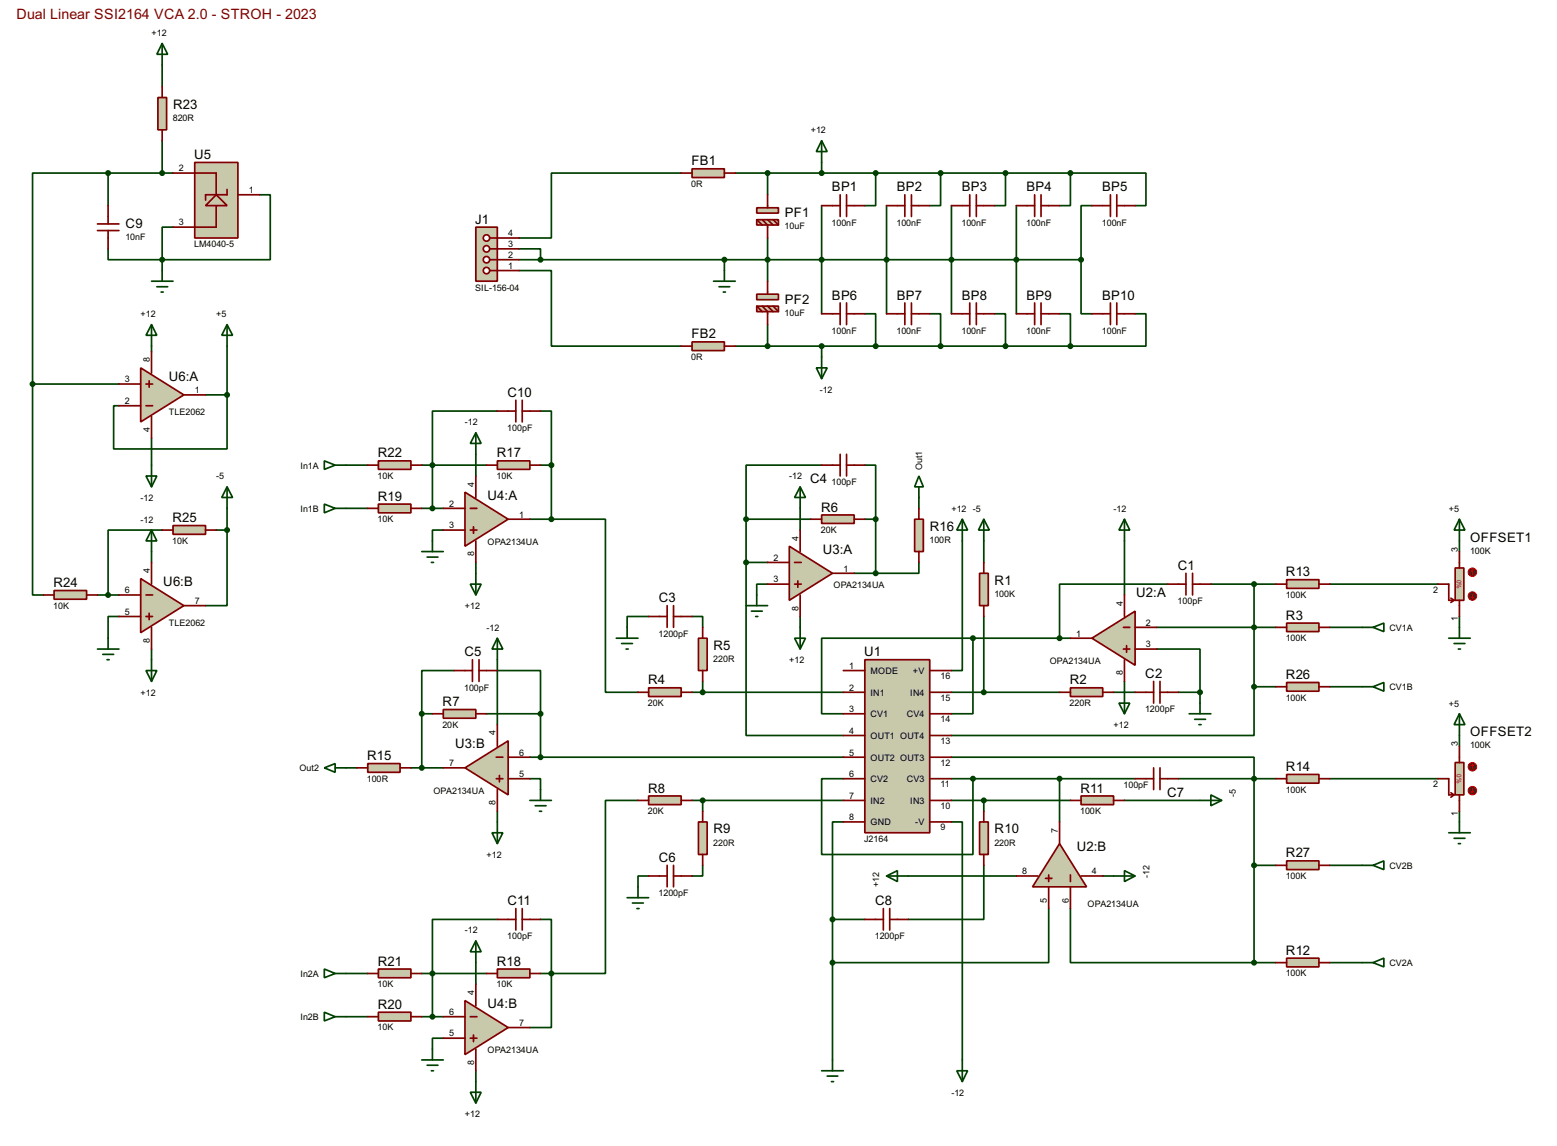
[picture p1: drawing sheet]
<svg xmlns="http://www.w3.org/2000/svg" width="366mm" height="269mm" viewBox="0 0 366 269" stroke-linecap="round" stroke-linejoin="round" font-family="sans-serif">
<g fill="none" stroke="#004000" stroke-width=".4">
<path d="M38.1 15.3v5.1M38.1 33.1v7.6M193.1 38.2v2.5M25.4 58.5v2.5h12.7M25.4 40.7h-17.7v49.5M25.4 40.7h15.3M25.4 40.7v7.6M40.7 53.4h-2.6v7.6M61 45.8h2.5v15.2h-25.4M122 58.5h5v2.5M160.1 40.7h-30.5v15.2h-7.6M172.8 40.7h78.7"/>
<path d="M180.4 40.7v5.1M180.4 55.9v10.2M193.1 48.3v25.4M205.8 40.7v7.6h-2.6M208.3 48.3v25.4M221 40.7v7.6h-2.5M223.6 48.3v25.4M236.3 40.7v7.6h-2.6M238.8 48.3v25.4M251.5 40.7v7.6h-2.5M251.5 40.7h17.8v7.6h-2.6M256.6 48.3h-2.6v12.7"/>
<path d="M38.1 61v2.6M122 63.6h7.6v17.7h30.5M122 61h132M170.2 61v2.6M180.4 76.3v5M203.2 73.7h2.6v7.6M218.5 73.7h2.5v7.6M233.7 73.7h2.6v7.6M249 73.7h2.5v7.6M254 61v12.7h2.6M266.7 73.7h2.6v7.6h-17.8M7.7 90.2v49.6h2.5"/>
<path d="M7.7 90.2h20.3M35.6 81.3v1.3M48.3 92.8h5.1M53.4 92.8v12.7h-26.7v-10.2h1.3M53.4 81.3v11.5M116.9 96.6h-15.3v22.8M127 96.6h2.6v12.7M172.8 81.3h78.7M193.1 81.3v2.6M35.6 102.9v6.4M53.4 119.4v5.1M81.3 119.4h5.1"/>
<path d="M81.3 109.3h5.1M99.1 119.4h5.1M99.1 109.3h15.2M111.8 106.7v5.1M127 109.3h2.6M129.6 109.3v12.7M188 119.4v5.1M193.1 109.3h-17.8v12.7M203.2 109.3h2.6v12.7M215.9 116.9v2.5M22.9 139.8h5.1M35.6 129.6v2.5"/>
<path d="M38.1 124.5h-12.7v15.3M50.8 124.5h2.6M53.4 124.5v17.8h-5.1M104.2 124.5h-2.6v2.6M111.8 132.1v2.6M124.5 122h5.1M129.6 122h12.7v40.6h7.6M175.3 132.1v40.7h22.9M175.3 122h15.2M175.3 132.1h5.1M175.3 122v10.1M180.4 137.2h-2.6v2.6"/>
<path d="M200.7 134.7h5.1M203.2 122h2.6M205.8 122v12.7M215.9 132.1v2.6h-10.1M226.1 127.1v30.4h-2.5M231.2 127.1v5M264.2 127.1v12.7M274.4 137.2h-25.4v12.7M284.5 137.2h15.3M294.7 137.2v24.1M312.5 137.2h25.4M342.9 127.1v2.5"/>
<path d="M28 144.8h-2.6v5.1M35.6 152.5v2.5M106.7 157.5h-7.6v10.2M116.9 157.5h10.1v10.2M116.9 155v15.2M152.4 144.8h-5v2.6M162.6 144.8h2.5v2.6M188 144.8v2.6M228.6 149.9h-35.5v17.8h5.1M228.6 149.9v17.8h-5M228.6 149.9h22.9M231.2 144.8v17.8"/>
<path d="M271.8 152.5h10.2v10.1M271.8 147.4h28M312.5 147.4h7.6M342.9 144.8v2.6M99.1 167.7h2.5M99.1 167.7v12.7M114.3 167.7h12.7M124.5 177.9h73.7M127 167.7v10.2M162.6 162.6h35.6M165.1 160.1v2.5M223.6 177.9h71.1v48.2"/>
<path d="M223.6 162.6h25.4M261.7 162.6h5M264.2 160.1v2.5M276.9 162.6h5.1M282 162.6v2.6M294.7 161.3v11.5h-71.1M294.7 161.3h5.1M312.5 161.3h7.6M342.9 172.8v2.5M81.3 180.4h2.6M96.6 180.4h7.6M116.9 190.6v2.5"/>
<path d="M124.5 182.9h2.5v2.6M149.9 188h-7.6v40.7h-12.7M162.6 188h35.6M165.1 188v2.6M198.2 193.1h-2.6v22.9M198.2 182.9h-5.1v17.8h35.5v-17.8M223.6 193.1h2.5v55.9M223.6 188h27.9M223.6 182.9h43.1M231.2 188v2.6M249 182.9v10.2M264.2 188h17.8"/>
<path d="M276.9 182.9h22.9M312.5 182.9h25.4M342.9 190.6v2.5M116.9 216h-15.3v22.8M127 216h2.6v12.7M152.4 205.8h-2.5v2.5M165.1 203.3v2.5h-2.5M195.6 216v33M195.6 216h7.6M213.4 205.8h25.4M231.2 203.3v12.7h-17.8M246.4 213.4v12.7h-50.8"/>
<path d="M251.5 213.4v12.7h43.2M259.1 205.8h2.6M294.7 203.3h5.1M312.5 203.3h7.6M81.3 238.8h5.1M81.3 228.7h5.1M99.1 238.8h5.1M99.1 228.7h15.2M111.8 226.1v5.1M127 228.7h2.6M129.6 228.7v12.7h-5.1M294.7 226.1h5.1"/>
<path d="M312.5 226.1h7.6M104.2 243.9h-2.6v2.5M111.8 251.5v2.6"/>
</g>
<path d="M203.2 155h15.3v40.6h-15.3z" fill="#c8c8aa" stroke="#800000" stroke-width=".4"/>
<g fill="none" stroke="#800000" stroke-width=".4">
<path d="M198.2 157.5h5M218.5 157.5h5.1M198.2 162.6h5M198.2 167.7h5M198.2 172.8h5M198.2 177.9h5M218.5 162.6h5.1M218.5 167.7h5.1M218.5 172.8h5.1M218.5 177.9h5.1M198.2 182.9h5M198.2 188h5"/>
<path d="M198.2 193.1h5M218.5 182.9h5.1M218.5 188h5.1M218.5 193.1h5.1"/>
</g>
<path d="M226.1 122l1.3 2.5h-2.6zM226.1 122v5.1M193.1 251.5h5.1M194.4 252.8h2.5M195.4 254.1h.5M195.6 249v2.5M224.8 251.5h2.6l-1.3 2.6zM226.1 249v5.1" fill="none" stroke="#004000" stroke-width=".4"/>
<path d="M256.6 149.9l10.1-6.3v12.7z" fill="#c8c8aa" stroke="#800000" stroke-width=".4"/>
<path d="M264.2 139.8v5M274.4 137.2h4.3M278.7 134.7v5.1M280.2 134.7v5.1M280.2 137.2h4.3M251.5 149.9h5.1M264 147.4h1.5M264 152.5h1.5M264.2 155v5.1M264.7 151.7v1.5M266.7 147.4h5.1M266.7 152.5h5.1" fill="none" stroke="#800000" stroke-width=".4"/>
<path d="M279.4 167.7h5.1M280.7 169h2.6M281.7 170.2h.5M282 165.2v2.5" fill="none" stroke="#004000" stroke-width=".4"/>
<circle cx="294.6" cy="147.4" r=".5" fill="#004000" stroke="#004000" stroke-width=".4"/>
<path d="M230.2 134.7h2v7.6h-2z" fill="#c8c8aa" stroke="#800000" stroke-width=".4"/>
<path d="M231.2 132.1v2.6M231.2 142.3v2.5" fill="none" stroke="#800000" stroke-width=".4"/>
<path d="M251.5 161.6h7.6v2h-7.6z" fill="#c8c8aa" stroke="#800000" stroke-width=".4"/>
<path d="M249 162.6h2.5M259.1 162.6h2.6M266.7 162.6h4.4M271.1 160.1v5.1M272.6 162.6h4.3M272.6 160.1v5.1" fill="none" stroke="#800000" stroke-width=".4"/>
<g fill="#004000" stroke="#004000" stroke-width=".4">
<circle cx="281.9" cy="162.6" r=".5"/>
<circle cx="231.1" cy="162.6" r=".5"/>
<circle cx="294.6" cy="137.2" r=".5"/>
</g>
<path d="M231.2 122l1.3 2.5h-2.6zM231.2 122v5.1" fill="none" stroke="#004000" stroke-width=".4"/>
<path d="M302.3 146.4h7.6v2h-7.6z" fill="#c8c8aa" stroke="#800000" stroke-width=".4"/>
<path d="M299.8 147.4h2.5M309.9 147.4h2.6" fill="none" stroke="#800000" stroke-width=".4"/>
<path d="M320.1 147.4h2.5M322.6 147.4l2.6-1v2z" fill="none" stroke="#004000" stroke-width=".4"/>
<path d="M152.4 161.6h7.7v2h-7.7z" fill="#c8c8aa" stroke="#800000" stroke-width=".4"/>
<path d="M149.9 162.6h2.5M160.1 162.6h2.5" fill="none" stroke="#800000" stroke-width=".4"/>
<path d="M164.1 149.9h2.1v7.6h-2.1z" fill="#c8c8aa" stroke="#800000" stroke-width=".4"/>
<path d="M152.4 144.8h4.4M156.8 142.3v5.1M158.3 142.3v5.1M158.3 144.8h4.3M165.1 147.4v2.5M165.1 157.5v2.6" fill="none" stroke="#800000" stroke-width=".4"/>
<path d="M76.2 118.4l2.6 1-2.6 1.1zM78.8 119.4h2.5M144.8 149.9h5.1M146.1 151.2h2.5M147.1 152.5h.5M147.4 147.4v2.5" fill="none" stroke="#004000" stroke-width=".4"/>
<path d="M185.5 128.3l10.1 6.4-10.1 6.3z" fill="#c8c8aa" stroke="#800000" stroke-width=".4"/>
<path d="M180.4 132.1h5.1M180.4 137.2h5.1M186.7 132.1h1.6M186.7 137.2h1.6M187.5 136.5v1.5M188 124.5v5.1M188 139.8v5M195.6 134.7h5.1" fill="none" stroke="#800000" stroke-width=".4"/>
<path d="M177.8 139.8v2.5M175.3 142.3h5.1M176.6 143.6h2.5M177.6 144.8h.5" fill="none" stroke="#004000" stroke-width=".4"/>
<path d="M193.1 121h7.6v2h-7.6z" fill="#c8c8aa" stroke="#800000" stroke-width=".4"/>
<path d="M193.1 109.3h4.3M197.4 106.7v5.1M198.9 106.7v5.1M198.9 109.3h4.3M190.5 122h2.6M200.7 122h2.5" fill="none" stroke="#800000" stroke-width=".4"/>
<g fill="#004000" stroke="#004000" stroke-width=".4">
<circle cx="205.7" cy="122" r=".5"/>
<circle cx="175.3" cy="132.1" r=".5"/>
<circle cx="175.3" cy="122" r=".5"/>
<circle cx="165.1" cy="162.6" r=".5"/>
</g>
<path d="M188 114.4l1.3 2.5h-2.6zM188 114.4v5M215.9 111.8l1.1 2.6h-2.1zM215.9 114.4v2.5M264.2 122l1.3 2.5h-2.6zM264.2 122v5.1M186.7 149.9h2.6l-1.3 2.6zM188 147.4v5.1M262.9 165.2h2.6l-1.3 2.5zM264.2 162.6v5.1" fill="none" stroke="#004000" stroke-width=".4"/>
<path d="M109.3 180.4l10.1-6.4v12.7z" fill="#c8c8aa" stroke="#800000" stroke-width=".4"/>
<path d="M116.6 177.9h1.6M116.9 170.2v5.1M119.4 177.9h5.1M104.2 180.4h5.1M116.6 182.9h1.6M116.9 185.5v5.1M117.4 182.2v1.5M119.4 182.9h5.1" fill="none" stroke="#800000" stroke-width=".4"/>
<path d="M124.5 188h5.1M125.8 189.3h2.5M126.8 190.6h.5M127 185.5v2.5" fill="none" stroke="#004000" stroke-width=".4"/>
<path d="M104.2 166.7h7.6v2h-7.6z" fill="#c8c8aa" stroke="#800000" stroke-width=".4"/>
<path d="M106.7 157.5h4.3M111 155v5.1M112.6 155v5.1M112.6 157.5h4.3M101.6 167.7h2.6M111.8 167.7h2.5" fill="none" stroke="#800000" stroke-width=".4"/>
<g fill="#004000" stroke="#004000" stroke-width=".4">
<circle cx="127" cy="177.9" r=".5"/>
<circle cx="127" cy="167.7" r=".5"/>
<circle cx="99.1" cy="167.7" r=".5"/>
</g>
<path d="M116.9 149.9l1.3 2.6h-2.6zM116.9 149.9v5.1M76.2 180.4l2.6-1v2zM78.8 180.4h2.5M115.6 195.6h2.6l-1.3 2.6zM116.9 193.1v5.1" fill="none" stroke="#004000" stroke-width=".4"/>
<path d="M152.4 187h7.7v2h-7.7z" fill="#c8c8aa" stroke="#800000" stroke-width=".4"/>
<path d="M149.9 188h2.5M160.1 188h2.5" fill="none" stroke="#800000" stroke-width=".4"/>
<path d="M164.1 193.1h2.1v7.6h-2.1z" fill="#c8c8aa" stroke="#800000" stroke-width=".4"/>
<path d="M165.1 190.6v2.5M152.4 205.8h4.4M156.8 203.3v5M158.3 203.3v5M158.3 205.8h4.3M165.1 200.7v2.6" fill="none" stroke="#800000" stroke-width=".4"/>
<circle cx="165.1" cy="188" r=".5" fill="#004000" stroke="#004000" stroke-width=".4"/>
<path d="M147.4 210.9h5M148.6 212.1h2.6M149.7 213.4h.5M149.9 208.3v2.6M76.2 237.8l2.6 1-2.6 1zM78.8 238.8h2.5" fill="none" stroke="#004000" stroke-width=".4"/>
<path d="M249 198.2l6.3 10.1h-12.7z" fill="#c8c8aa" stroke="#800000" stroke-width=".4"/>
<g fill="none" stroke="#800000" stroke-width=".4">
<path d="M249 193.1v5.1M266.7 182.9h4.4M271.1 180.4v5.1M272.6 180.4v5.1M272.6 182.9h4.3M203.2 216h4.4M207.6 213.4v5.1M209.1 213.4v5.1M209.1 216h4.3M238.8 205.8h5.1M245.7 206.3h1.5M246.4 205.5v1.6"/>
<path d="M246.4 208.3v5.1M251.5 205.5v1.6M251.5 208.3v5.1M254 205.8h5.1"/>
</g>
<g fill="#004000" stroke="#004000" stroke-width=".4">
<circle cx="294.6" cy="182.9" r=".5"/>
<circle cx="195.6" cy="226.1" r=".5"/>
<circle cx="195.6" cy="216" r=".5"/>
</g>
<path d="M208.3 205.8l2.6-1.3v2.6zM208.3 205.8h5.1M261.7 205.8h5M264.2 204.5l2.5 1.3-2.5 1.3z" fill="none" stroke="#004000" stroke-width=".4"/>
<path d="M230.2 193.1h2v7.6h-2z" fill="#c8c8aa" stroke="#800000" stroke-width=".4"/>
<path d="M231.2 190.6v2.5M231.2 200.7v2.6" fill="none" stroke="#800000" stroke-width=".4"/>
<path d="M254 187h7.7v2h-7.7z" fill="#c8c8aa" stroke="#800000" stroke-width=".4"/>
<path d="M251.5 188h2.5M261.7 188h2.5" fill="none" stroke="#800000" stroke-width=".4"/>
<circle cx="231.1" cy="188" r=".5" fill="#004000" stroke="#004000" stroke-width=".4"/>
<path d="M282 188h5.1M284.5 186.7l2.6 1.3-2.6 1.3z" fill="none" stroke="#004000" stroke-width=".4"/>
<path d="M302.3 225.1h7.6v2h-7.6z" fill="#c8c8aa" stroke="#800000" stroke-width=".4"/>
<path d="M299.8 226.1h2.5M309.9 226.1h2.6" fill="none" stroke="#800000" stroke-width=".4"/>
<circle cx="294.6" cy="226.1" r=".5" fill="#004000" stroke="#004000" stroke-width=".4"/>
<path d="M320.1 226.1h2.5M322.6 226.1l2.6-1v2z" fill="none" stroke="#004000" stroke-width=".4"/>
<path d="M341.9 133.4h2.1v7.6h-2.1z" fill="#c8c8aa" stroke="#800000" stroke-width=".4"/>
<path d="M337.9 137.2h2.5v3.8h1.3M342.9 129.6v3.8M340.9 140.5l.8 .5M341.7 141l-.8 .5M342.9 141v3.8" fill="none" stroke="#800000" stroke-width=".4"/>
<circle cx="345.9" cy="134.4" r="1" fill="#400000" stroke="#f00" stroke-width=".23"/>
<path d="M346 133.9l.2 .3M346 133.9l-.3 .3M346 133.9v1" fill="none" stroke="#f00" stroke-width=".23"/>
<circle cx="345.9" cy="140" r="1" fill="#400000" stroke="#f00" stroke-width=".23"/>
<path d="M346 139.5v1M345.7 140.3l.3 .2M346.2 140.3l-.2 .2" fill="none" stroke="#f00" stroke-width=".23"/>
<path d="M302.3 136.2h7.6v2h-7.6z" fill="#c8c8aa" stroke="#800000" stroke-width=".4"/>
<path d="M299.8 137.2h2.5M309.9 137.2h2.6" fill="none" stroke="#800000" stroke-width=".4"/>
<path d="M342.9 122l1.3 2.5h-2.5zM342.9 122v5.1M340.4 149.9h5.1M341.7 151.2h2.5M342.7 152.5h.5M342.9 147.4v2.5" fill="none" stroke="#004000" stroke-width=".4"/>
<path d="M302.3 181.9h7.6v2.1h-7.6z" fill="#c8c8aa" stroke="#800000" stroke-width=".4"/>
<path d="M299.8 182.9h2.5M309.9 182.9h2.6" fill="none" stroke="#800000" stroke-width=".4"/>
<path d="M341.9 179.1h2.1v7.6h-2.1z" fill="#c8c8aa" stroke="#800000" stroke-width=".4"/>
<path d="M342.9 175.3v3.8M337.9 182.9h2.5v3.8h1.3M340.9 186.2l.8 .5M341.7 186.7l-.8 .6M342.9 186.7v3.9" fill="none" stroke="#800000" stroke-width=".4"/>
<circle cx="345.9" cy="180.1" r="1" fill="#400000" stroke="#f00" stroke-width=".23"/>
<path d="M346 179.6l.2 .3M346 179.6l-.3 .3M346 179.6v1" fill="none" stroke="#f00" stroke-width=".23"/>
<circle cx="345.9" cy="185.7" r="1" fill="#400000" stroke="#f00" stroke-width=".23"/>
<path d="M345.7 186l.3 .2M346 185.2v1M346.2 186l-.2 .2" fill="none" stroke="#f00" stroke-width=".23"/>
<path d="M342.9 167.7l1.3 2.5h-2.5zM342.9 167.7v5.1M340.4 195.6h5.1M341.7 196.9h2.5M342.7 198.2h.5M342.9 193.1v2.5" fill="none" stroke="#004000" stroke-width=".4"/>
<path d="M86.4 179.4h7.6v2h-7.6z" fill="#c8c8aa" stroke="#800000" stroke-width=".4"/>
<path d="M83.9 180.4h2.5M94 180.4h2.6" fill="none" stroke="#800000" stroke-width=".4"/>
<circle cx="99.1" cy="180.4" r=".5" fill="#004000" stroke="#004000" stroke-width=".4"/>
<path d="M214.9 122h2.1v7.6h-2.1z" fill="#c8c8aa" stroke="#800000" stroke-width=".4"/>
<path d="M215.9 119.4v2.6M215.9 129.6v2.5" fill="none" stroke="#800000" stroke-width=".4"/>
<g fill="#004000" stroke="#004000" stroke-width=".4">
<circle cx="205.7" cy="134.7" r=".5"/>
<circle cx="248.9" cy="149.9" r=".5"/>
<circle cx="228.6" cy="149.9" r=".5"/>
<circle cx="248.9" cy="182.9" r=".5"/>
<circle cx="228.6" cy="182.9" r=".5"/>
</g>
<path d="M109.3 115.6l10.1 6.4-10.1 6.3z" fill="#c8c8aa" stroke="#800000" stroke-width=".4"/>
<path d="M104.2 119.4h5.1M110.5 119.4h1.6M111.8 111.8v5.1M104.2 124.5h5.1M110.5 124.5h1.6M111.3 123.8v1.5M111.8 127.1v5M119.4 122h5.1" fill="none" stroke="#800000" stroke-width=".4"/>
<path d="M109.3 235l10.1 6.4-10.1 6.3z" fill="#c8c8aa" stroke="#800000" stroke-width=".4"/>
<path d="M104.2 238.8h5.1M110.5 238.8h1.6M111.8 231.2v5.1M104.2 243.9h5.1M110.5 243.9h1.6M111.3 243.1v1.6M111.8 246.4v5.1M119.4 241.4h5.1" fill="none" stroke="#800000" stroke-width=".4"/>
<path d="M116.9 108.3h7.6v2h-7.6z" fill="#c8c8aa" stroke="#800000" stroke-width=".4"/>
<path d="M114.3 109.3h2.6M124.5 109.3h2.5" fill="none" stroke="#800000" stroke-width=".4"/>
<path d="M116.9 227.6h7.6v2.1h-7.6z" fill="#c8c8aa" stroke="#800000" stroke-width=".4"/>
<path d="M114.3 228.7h2.6M124.5 228.7h2.5" fill="none" stroke="#800000" stroke-width=".4"/>
<path d="M88.9 118.4h7.7v2.1h-7.7z" fill="#c8c8aa" stroke="#800000" stroke-width=".4"/>
<path d="M86.4 119.4h2.5M96.6 119.4h2.5" fill="none" stroke="#800000" stroke-width=".4"/>
<path d="M88.9 237.8h7.7v2h-7.7z" fill="#c8c8aa" stroke="#800000" stroke-width=".4"/>
<path d="M86.4 238.8h2.5M96.6 238.8h2.5" fill="none" stroke="#800000" stroke-width=".4"/>
<g fill="#004000" stroke="#004000" stroke-width=".4">
<circle cx="101.6" cy="238.8" r=".5"/>
<circle cx="101.6" cy="119.4" r=".5"/>
</g>
<path d="M88.9 227.6h7.7v2.1h-7.7z" fill="#c8c8aa" stroke="#800000" stroke-width=".4"/>
<path d="M86.4 228.7h2.5M96.6 228.7h2.5" fill="none" stroke="#800000" stroke-width=".4"/>
<g fill="#004000" stroke="#004000" stroke-width=".4">
<circle cx="101.6" cy="228.7" r=".5"/>
<circle cx="129.5" cy="228.7" r=".5"/>
<circle cx="129.5" cy="122" r=".5"/>
</g>
<g fill="none" stroke="#004000" stroke-width=".4">
<path d="M76.2 108.3l2.6 1-2.6 1zM78.8 109.3h2.5M111.8 101.7l1.3 2.5h-2.6zM111.8 101.7v5M99.1 129.6h5.1M100.4 130.9h2.5M101.4 132.1h.5M101.6 127.1v2.5M110.5 137.2h2.6l-1.3 2.6zM111.8 134.7v5.1M76.2 227.6l2.6 1.1-2.6 1zM78.8 228.7h2.5"/>
<path d="M111.8 221l1.3 2.6h-2.6zM111.8 221v5.1M99.1 249h5.1M100.4 250.2h2.5M101.4 251.5h.5M101.6 246.4v2.6M110.5 256.6h2.6l-1.3 2.5zM111.8 254.1v5"/>
</g>
<path d="M88.9 108.3h7.7v2h-7.7z" fill="#c8c8aa" stroke="#800000" stroke-width=".4"/>
<path d="M86.4 109.3h2.5M96.6 109.3h2.5" fill="none" stroke="#800000" stroke-width=".4"/>
<circle cx="101.6" cy="109.3" r=".5" fill="#004000" stroke="#004000" stroke-width=".4"/>
<path d="M193.1 33.1l1.3 2.5h-2.6zM193.1 33.1v5.1M167.7 66.1h5.1M169 67.4h2.5M170 68.6h.5M170.2 63.6v2.5M191.8 86.4h2.6l-1.3 2.6zM193.1 83.9v5.1" fill="none" stroke="#004000" stroke-width=".4"/>
<path d="M162.6 39.7h7.6v2h-7.6z" fill="#c8c8aa" stroke="#800000" stroke-width=".4"/>
<path d="M160.1 40.7h2.5M170.2 40.7h2.6" fill="none" stroke="#800000" stroke-width=".4"/>
<path d="M162.6 80.3h7.6v2.1h-7.6z" fill="#c8c8aa" stroke="#800000" stroke-width=".4"/>
<path d="M160.1 81.3h2.5M170.2 81.3h2.6" fill="none" stroke="#800000" stroke-width=".4"/>
<path d="M111.8 53.4h5.1v12.7h-5.1z" fill="#c8c8aa" stroke="#800000" stroke-width=".4"/>
<path d="M115.1 63.6h1.8" fill="none" stroke="#800000" stroke-width=".4"/>
<circle cx="114.3" cy="61" r=".75" fill="#feffff" stroke="#800000" stroke-width=".4"/>
<path d="M115.1 61h1.8" fill="none" stroke="#800000" stroke-width=".4"/>
<circle cx="114.3" cy="58.5" r=".75" fill="#feffff" stroke="#800000" stroke-width=".4"/>
<path d="M115.1 58.5h1.8" fill="none" stroke="#800000" stroke-width=".4"/>
<circle cx="114.3" cy="55.9" r=".75" fill="#feffff" stroke="#800000" stroke-width=".4"/>
<path d="M115.1 55.9h1.8" fill="none" stroke="#800000" stroke-width=".4"/>
<circle cx="114.3" cy="63.6" r=".75" fill="#feffff" stroke="#800000" stroke-width=".4"/>
<path d="M116.9 58.5h5.1M116.9 55.9h5.1M116.9 63.6h5.1M116.9 61h5.1" fill="none" stroke="#800000" stroke-width=".4"/>
<circle cx="127" cy="61" r=".5" fill="#004000" stroke="#004000" stroke-width=".4"/>
<g fill="#c8c8aa" stroke="#800000" stroke-width=".4">
<path d="M177.8 48.8h5.1v1.3h-5.1z"/>
<path d="M177.8 51.6h5.1v1.3h-5.1z"/>
</g>
<path d="M177.8 51.6l1.3 1.3M179.1 51.6l1.3 1.3v3M180.4 45.8v3M180.4 51.6l1.3 1.3M181.7 51.6l1.2 1.3" fill="none" stroke="#800000" stroke-width=".4"/>
<g fill="#004000" stroke="#004000" stroke-width=".4">
<circle cx="180.3" cy="40.7" r=".5"/>
<circle cx="180.3" cy="61" r=".5"/>
</g>
<g fill="#c8c8aa" stroke="#800000" stroke-width=".4">
<path d="M177.8 69.1h5.1v1.3h-5.1z"/>
<path d="M177.8 71.9h5.1v1.3h-5.1z"/>
</g>
<g fill="none" stroke="#800000" stroke-width=".4">
<path d="M193.1 48.3h4.3M197.4 45.8v5.1M198.9 45.8v5.1M198.9 48.3h4.3M208.3 48.3h4.3M212.6 45.8v5.1M214.2 48.3h4.3M214.2 45.8v5.1M223.6 48.3h4.3M227.9 45.8v5.1M229.4 48.3h4.3M229.4 45.8v5.1"/>
<path d="M238.8 48.3h4.3M243.1 45.8v5.1M244.6 48.3h4.4M244.6 45.8v5.1M177.8 71.9l1.3 1.3M179.1 71.9l1.3 1.3v3.1M180.4 66.1v3M180.4 71.9l1.3 1.3M181.7 71.9l1.2 1.3M193.1 73.7h4.3M197.4 71.2v5.1M198.9 71.2v5.1"/>
<path d="M198.9 73.7h4.3M208.3 73.7h4.3M212.6 71.2v5.1M214.2 71.2v5.1M214.2 73.7h4.3M223.6 73.7h4.3M227.9 71.2v5.1M229.4 71.2v5.1M229.4 73.7h4.3M238.8 73.7h4.3M243.1 71.2v5.1M244.6 71.2v5.1"/>
<path d="M244.6 73.7h4.4"/>
</g>
<g fill="#004000" stroke="#004000" stroke-width=".4">
<circle cx="180.3" cy="81.3" r=".5"/>
<circle cx="238.8" cy="61" r=".5"/>
<circle cx="223.5" cy="61" r=".5"/>
<circle cx="208.3" cy="61" r=".5"/>
<circle cx="193" cy="61" r=".5"/>
<circle cx="193" cy="40.7" r=".5"/>
<circle cx="205.7" cy="40.7" r=".5"/>
<circle cx="221" cy="40.7" r=".5"/>
<circle cx="236.2" cy="40.7" r=".5"/>
<circle cx="251.5" cy="40.7" r=".5"/>
<circle cx="221" cy="81.3" r=".5"/>
<circle cx="236.2" cy="81.3" r=".5"/>
<circle cx="251.5" cy="81.3" r=".5"/>
<circle cx="193" cy="81.3" r=".5"/>
<circle cx="205.7" cy="81.3" r=".5"/>
<circle cx="170.2" cy="61" r=".5"/>
</g>
<path d="M45.8 38.2h10.1v17.7h-10.1z" fill="#c8c8aa" stroke="#800000" stroke-width=".4"/>
<path d="M50.8 45.8l2.6 2.5h-5.1z" fill="#c8c8aa" stroke="#800000" stroke-width=".4"/>
<path d="M40.7 40.7h10.1v5.1M50.8 48.3v5.1h-10.1M53.4 44.5v1.3h-5.1v1.2M55.9 45.8h5.1" fill="none" stroke="#800000" stroke-width=".4"/>
<path d="M35.6 66.1h5.1M36.9 67.4h2.5M37.9 68.6h.5M38.1 63.6v2.5" fill="none" stroke="#004000" stroke-width=".4"/>
<circle cx="38.1" cy="61" r=".5" fill="#004000" stroke="#004000" stroke-width=".4"/>
<path d="M37.1 22.9h2.1v7.6h-2.1z" fill="#c8c8aa" stroke="#800000" stroke-width=".4"/>
<path d="M38.1 20.4v2.5M38.1 30.5v2.6M22.9 54.2h5.1M22.9 52.6h5.1M25.4 48.3v4.3M25.4 54.2v4.3" fill="none" stroke="#800000" stroke-width=".4"/>
<path d="M38.1 10.2l1.3 2.6h-2.5zM38.1 10.2v5.1M53.4 76.3l1.3 2.5h-2.6zM53.4 76.3v5" fill="none" stroke="#004000" stroke-width=".4"/>
<circle cx="38.1" cy="40.7" r=".5" fill="#004000" stroke="#004000" stroke-width=".4"/>
<path d="M12.7 138.7h7.7v2.1h-7.7z" fill="#c8c8aa" stroke="#800000" stroke-width=".4"/>
<path d="M10.2 139.8h2.5M20.4 139.8h2.5" fill="none" stroke="#800000" stroke-width=".4"/>
<path d="M40.7 123.5h7.6v2h-7.6z" fill="#c8c8aa" stroke="#800000" stroke-width=".4"/>
<path d="M256.6 48.3h4.3M260.9 45.8v5.1M262.4 45.8v5.1M262.4 48.3h4.3M256.6 73.7h4.3M260.9 71.2v5.1M262.4 71.2v5.1M262.4 73.7h4.3M38.1 124.5h2.6M48.3 124.5h2.5" fill="none" stroke="#800000" stroke-width=".4"/>
<g fill="none" stroke="#004000" stroke-width=".4">
<path d="M35.6 76.3l1.3 2.5h-2.6zM35.6 76.3v5M34.3 111.8h2.6l-1.3 2.6zM35.6 109.3v5.1M53.4 114.4l1.3 2.5h-2.6zM53.4 114.4v5M35.6 124.5l1.3 2.6h-2.6zM35.6 124.5v5.1M22.9 152.5h5.1M24.2 153.7h2.5M25.2 155h.5M25.4 149.9v2.6"/>
<path d="M34.3 157.5h2.6l-1.3 2.6zM35.6 155v5.1"/>
</g>
<g fill="#004000" stroke="#004000" stroke-width=".4">
<circle cx="25.4" cy="40.7" r=".5"/>
<circle cx="254" cy="61" r=".5"/>
</g>
<path d="M33.1 86.4l10.1 6.4-10.1 6.3z" fill="#c8c8aa" stroke="#800000" stroke-width=".4"/>
<path d="M28 95.3h5.1M28 90.2h5.1M34.3 95.3h1.6M34.3 90.2h1.6M35.1 89.5v1.5M35.6 82.6v5.1M35.6 97.8v5.1M43.2 92.8h5.1" fill="none" stroke="#800000" stroke-width=".4"/>
<g fill="#004000" stroke="#004000" stroke-width=".4">
<circle cx="7.6" cy="90.2" r=".5"/>
<circle cx="53.3" cy="92.8" r=".5"/>
</g>
<path d="M33.1 135.9l10.1 6.4-10.1 6.3z" fill="#c8c8aa" stroke="#800000" stroke-width=".4"/>
<g fill="none" stroke="#800000" stroke-width=".4">
<path d="M116.9 96.6h4.3M121.2 94v5.1M122.7 94v5.1M122.7 96.6h4.3M28 139.8h5.1M34.3 139.8h1.6M35.6 132.1v5.1M28 144.8h5.1M34.3 144.8h1.6M35.1 144.1v1.5M35.6 147.4v5.1M43.2 142.3h5.1"/>
<path d="M116.9 216h4.3M121.2 213.4v5.1M122.7 213.4v5.1M122.7 216h4.3"/>
</g>
<g fill="#004000" stroke="#004000" stroke-width=".4">
<circle cx="25.4" cy="139.8" r=".5"/>
<circle cx="53.3" cy="124.5" r=".5"/>
<circle cx="129.5" cy="109.3" r=".5"/>
</g>
<path d="M302.3 160.3h7.6v2.1h-7.6z" fill="#c8c8aa" stroke="#800000" stroke-width=".4"/>
<path d="M299.8 161.3h2.5M309.9 161.3h2.6" fill="none" stroke="#800000" stroke-width=".4"/>
<circle cx="294.6" cy="161.3" r=".5" fill="#004000" stroke="#004000" stroke-width=".4"/>
<path d="M302.3 202.2h7.6v2.1h-7.6z" fill="#c8c8aa" stroke="#800000" stroke-width=".4"/>
<path d="M299.8 203.3h2.5M309.9 203.3h2.6" fill="none" stroke="#800000" stroke-width=".4"/>
<circle cx="294.6" cy="203.3" r=".5" fill="#004000" stroke="#004000" stroke-width=".4"/>
<path d="M320.1 161.3h2.5M322.6 161.3l2.6-1v2.1zM320.1 203.3h2.5M322.6 203.3l2.6-1.1v2.1z" fill="none" stroke="#004000" stroke-width=".4"/>
<text font-size="3.8" fill="#800000" x="3.9" y="4.4">Dual Linear SSI2164 VCA 2.0 - STROH - 2023</text>
<g font-size="3.5">
<text x="40.7" y="25.6">R23</text>
<text x="45.6" y="37.4">U5</text>
<text x="162.5" y="38.8">FB1</text>
<text x="195.5" y="45">BP1</text>
<text x="210.7" y="45">BP2</text>
<text x="226" y="45">BP3</text>
<text x="241.2" y="45">BP4</text>
<text x="259" y="45">BP5</text>
<text x="29.5" y="53.6">C9</text>
<text x="111.7" y="52.6">J1</text>
<text x="184.4" y="51">PF1</text>
<text x="184.4" y="71.3">PF2</text>
<text x="195.5" y="70.4">BP6</text>
<text x="210.7" y="70.4">BP7</text>
<text x="226" y="70.4">BP8</text>
<text x="241.2" y="70.4">BP9</text>
<text x="259" y="70.4">BP10</text>
<text x="162.5" y="79.5">FB2</text>
<text x="39.7" y="89.4">U6:A</text>
<text x="119.3" y="93.2">C10</text>
<text x="88.8" y="107.5">R22</text>
<text x="116.7" y="107.5">R17</text>
<text x="190.4" y="113.6">C4</text>
<text x="88.8" y="117.6">R19</text>
<text x="114.6" y="117.4">U4:A</text>
<text x="40.5" y="122.7">R25</text>
<text x="192.9" y="120.2">R6</text>
<text x="218.5" y="124.7">R16</text>
<text x="193.3" y="130.1">U3:A</text>
<text x="345.5" y="127.2">OFFSET1</text>
<text x="12.6" y="137.9">R24</text>
<text x="38.4" y="137.7">U6:B</text>
<text x="233.7" y="137.4">R1</text>
<text x="276.8" y="133.9">C1</text>
<text x="302.2" y="135.4">R13</text>
<text x="154.8" y="141.5">C3</text>
<text x="267" y="140.2">U2:A</text>
<text x="302.2" y="145.6">R3</text>
<text x="109.1" y="154.2">C5</text>
<text x="167.7" y="152.6">R5</text>
<text x="203.1" y="154.2">U1</text>
<text x="152.3" y="160.8">R4</text>
<text x="251.4" y="160.8">R2</text>
<text x="269.1" y="159.3">C2</text>
<text x="302.2" y="159.5">R26</text>
<text x="104" y="165.9">R7</text>
<text x="345.5" y="172.9">OFFSET2</text>
<text x="86.3" y="178.6">R15</text>
<text x="107" y="175.8">U3:B</text>
<text x="302.2" y="181.1">R14</text>
<text x="152.3" y="186.2">R8</text>
<text x="253.9" y="186.2">R11</text>
<text x="274.2" y="187.2">C7</text>
<text x="167.7" y="195.8">R9</text>
<text x="233.7" y="195.8">R10</text>
<text x="154.8" y="202.5">C6</text>
<text x="253" y="199.9">U2:B</text>
<text x="302.2" y="201.4">R27</text>
<text x="119.3" y="212.6">C11</text>
<text x="205.6" y="212.6">C8</text>
<text x="88.8" y="226.8">R21</text>
<text x="116.7" y="226.8">R18</text>
<text x="302.2" y="224.3">R12</text>
<text x="88.8" y="237">R20</text>
<text x="114.6" y="236.7">U4:B</text>
</g>
<g font-size="2.4">
<text x="35.6" y="8.5">+12</text>
<text x="40.6" y="28.5">820R</text>
<text x="190.5" y="31.3">+12</text>
<text x="42.1" y="40.2">2</text>
<text x="58.5" y="45.4">1</text>
<text x="162.4" y="43.9">0R</text>
<text x="42.1" y="52.9">3</text>
<text x="184.4" y="53.9">10uF</text>
<text x="195.4" y="53">100nF</text>
<text x="210.7" y="53">100nF</text>
<text x="225.9" y="53">100nF</text>
<text x="241.1" y="53">100nF</text>
<text x="258.9" y="53">100nF</text>
<text x="29.5" y="56.4">10nF</text>
<text x="45.6" y="58.1">LM4040-5</text>
<text x="119.4" y="58.1">3</text>
<text x="119.4" y="55.5">4</text>
<text x="119.4" y="63.1">1</text>
<text x="119.4" y="60.6">2</text>
<text x="111.6" y="68.3">SIL-156-04</text>
<text x="33.1" y="74.5">+12</text>
<text x="50.8" y="74.5">+5</text>
<text x="184.4" y="74.2">10uF</text>
<text x="195.4" y="78.4">100nF</text>
<text x="210.7" y="78.4">100nF</text>
<text x="225.9" y="78.4">100nF</text>
<text x="241.1" y="78.4">100nF</text>
<text x="258.9" y="78.4">100nF</text>
<text x="29.4" y="89.8">3</text>
<text x="35.2" y="85.1" transform="rotate(-90 35.2 85.1)">8</text>
<text x="162.4" y="84.6">0R</text>
<text x="29.4" y="94.9">2</text>
<text x="45.8" y="92.4">1</text>
<text x="192.6" y="92.3">-12</text>
<text x="35.2" y="101.5" transform="rotate(-90 35.2 101.5)">4</text>
<text x="39.6" y="97.5">TLE2062</text>
<text x="109.3" y="99.9">-12</text>
<text x="119.2" y="101.3">100pF</text>
<text x="50.8" y="112.6">-5</text>
<text x="70.6" y="110.1">In1A</text>
<text x="88.7" y="112.5">10K</text>
<text x="116.7" y="112.5">10K</text>
<text x="185.5" y="112.6">-12</text>
<text x="216.7" y="110.5" transform="rotate(-90 216.7 110.5)">Out1</text>
<text x="33.1" y="117.7">-12</text>
<text x="105.6" y="119">2</text>
<text x="111.4" y="114.3" transform="rotate(-90 111.4 114.3)">4</text>
<text x="195.4" y="114">100pF</text>
<text x="33.1" y="122.8">-12</text>
<text x="70.6" y="120.2">In1B</text>
<text x="88.7" y="122.7">10K</text>
<text x="105.6" y="124.1">3</text>
<text x="122" y="121.6">1</text>
<text x="192.9" y="125.2">20K</text>
<text x="223.6" y="120.2">+12 -5</text>
<text x="261.7" y="120.2">-12</text>
<text x="340.4" y="120.2">+5</text>
<text x="40.5" y="127.7">10K</text>
<text x="111.4" y="130.7" transform="rotate(-90 111.4 130.7)">8</text>
<text x="114.5" y="128">OPA2134UA</text>
<text x="181.8" y="131.7">2</text>
<text x="187.6" y="127.1" transform="rotate(-90 187.6 127.1)">4</text>
<text x="218.4" y="127.6">100R</text>
<text x="342.5" y="129.6" transform="rotate(-90 342.5 129.6)">3</text>
<text x="345.4" y="130.1">100K</text>
<text x="35.2" y="134.7" transform="rotate(-90 35.2 134.7)">4</text>
<text x="181.8" y="136.8">3</text>
<text x="198.2" y="134.3">1</text>
<text x="12.5" y="143">10K</text>
<text x="29.4" y="139.4">6</text>
<text x="45.8" y="141.9">7</text>
<text x="109.3" y="143.1">+12</text>
<text x="187.6" y="143.4" transform="rotate(-90 187.6 143.4)">8</text>
<text x="195.8" y="138.1">OPA2134UA</text>
<text x="233.7" y="140.3">100K</text>
<text x="263.8" y="142.3" transform="rotate(-90 263.8 142.3)">4</text>
<text x="276.7" y="142">100pF</text>
<text x="302.1" y="140.4">100K</text>
<text x="336.7" y="139.2">2</text>
<text x="29.4" y="144.4">5</text>
<text x="39.6" y="147">TLE2062</text>
<text x="114.3" y="148.2">-12</text>
<text x="154.8" y="149.6">1200pF</text>
<text x="252.9" y="149.5">1</text>
<text x="269.3" y="147">2</text>
<text x="326.4" y="148.2">CV1A</text>
<text x="342.5" y="146" transform="rotate(-90 342.5 146)">1</text>
<text x="35.2" y="151" transform="rotate(-90 35.2 151)">8</text>
<text x="167.6" y="155.5">220R</text>
<text x="185.5" y="155.8">+12</text>
<text x="246.6" y="155.9">OPA2134UA</text>
<text x="269.3" y="152.1">3</text>
<text x="302.1" y="150.6">100K</text>
<text x="199.6" y="157.1">1</text>
<text x="204.5" y="158.3">MODE</text>
<text x="214.5" y="158.3">+V</text>
<text x="221" y="159.5">16</text>
<text x="263.8" y="158.7" transform="rotate(-90 263.8 158.7)">8</text>
<text x="33.1" y="163.4">+12</text>
<text x="109.1" y="162.3">100pF</text>
<text x="152.2" y="165.8">20K</text>
<text x="199.6" y="162.2">2</text>
<text x="199.6" y="167.3">3</text>
<text x="204.5" y="163.4">IN1</text>
<text x="213.9" y="163.4">IN4</text>
<text x="221" y="164.6">15</text>
<text x="251.3" y="165.8">220R</text>
<text x="269.1" y="167.4">1200pF</text>
<text x="302.1" y="164.6">100K</text>
<text x="326.4" y="162.1">CV1B</text>
<text x="340.4" y="166">+5</text>
<text x="104" y="170.9">20K</text>
<text x="116.4" y="172.7" transform="rotate(-90 116.4 172.7)">4</text>
<text x="199.6" y="172.4">4</text>
<text x="204.5" y="168.5">CV1</text>
<text x="204.5" y="173.6">OUT1 OUT4</text>
<text x="213.1" y="168.5">CV4</text>
<text x="221" y="169.7">14</text>
<text x="261.7" y="171">+12</text>
<text x="105.6" y="180">7</text>
<text x="122" y="177.5">6</text>
<text x="199.6" y="177.5">5</text>
<text x="204.5" y="178.7">OUT2 OUT3</text>
<text x="221" y="174.8">13</text>
<text x="221" y="179.9">12</text>
<text x="342.5" y="175.3" transform="rotate(-90 342.5 175.3)">3</text>
<text x="345.4" y="175.8">100K</text>
<text x="70.4" y="181.2">Out2</text>
<text x="86.2" y="183.6">100R</text>
<text x="122" y="182.5">5</text>
<text x="199.6" y="182.5">6</text>
<text x="204.5" y="183.7">CV2</text>
<text x="213.1" y="183.7">CV3</text>
<text x="221" y="184.9">11</text>
<text x="264" y="185.1">100pF</text>
<text x="336.7" y="184.9">2</text>
<text x="101.8" y="186.4">OPA2134UA</text>
<text x="116.5" y="189.2" transform="rotate(-90 116.5 189.2)">8</text>
<text x="152.2" y="191.2">20K</text>
<text x="199.6" y="187.6">7</text>
<text x="204.5" y="188.8">IN2</text>
<text x="213.9" y="188.8">IN3</text>
<text x="221" y="190">10</text>
<text x="253.8" y="191.2">100K</text>
<text x="290.4" y="187.3" transform="rotate(-90 290.4 187.3)">-5</text>
<text x="302.1" y="186.2">100K</text>
<text x="342.5" y="191.7" transform="rotate(-90 342.5 191.7)">1</text>
<text x="199.6" y="192.7">8</text>
<text x="203" y="197.8">J2164</text>
<text x="204.5" y="193.9">GND</text>
<text x="215.1" y="193.9">-V</text>
<text x="221" y="195.1">9</text>
<text x="248.6" y="195.6" transform="rotate(-90 248.6 195.6)">7</text>
<text x="114.3" y="201.5">+12</text>
<text x="167.6" y="198.7">220R</text>
<text x="233.7" y="198.7">220R</text>
<text x="206.6" y="208.3" transform="rotate(-90 206.6 208.3)">+12</text>
<text x="240.2" y="205.4">8</text>
<text x="256.6" y="205.4">4</text>
<text x="270.1" y="206.3" transform="rotate(-90 270.1 206.3)">-12</text>
<text x="302.1" y="206.5">100K</text>
<text x="326.4" y="204.1">CV2B</text>
<text x="154.8" y="210.5">1200pF</text>
<text x="246" y="212" transform="rotate(-90 246 212)">5</text>
<text x="251.1" y="212" transform="rotate(-90 251.1 212)">6</text>
<text x="255.5" y="213.1">OPA2134UA</text>
<text x="109.3" y="219.3">-12</text>
<text x="119.2" y="220.7">100pF</text>
<text x="205.6" y="220.7">1200pF</text>
<text x="326.4" y="226.9">CV2A</text>
<text x="70.6" y="229.5">In2A</text>
<text x="88.7" y="231.9">10K</text>
<text x="111.4" y="233.7" transform="rotate(-90 111.4 233.7)">4</text>
<text x="116.7" y="231.9">10K</text>
<text x="302.1" y="229.3">100K</text>
<text x="70.6" y="239.6">In2B</text>
<text x="105.6" y="238.4">6</text>
<text x="88.7" y="242">10K</text>
<text x="105.6" y="243.5">5</text>
<text x="122" y="241">7</text>
<text x="111.4" y="250.1" transform="rotate(-90 111.4 250.1)">8</text>
<text x="114.5" y="247.4">OPA2134UA</text>
<text x="223.6" y="257.4">-12</text>
<text x="109.3" y="262.5">+12</text>
</g>
<g font-size="1.7" fill="#c00000">
<text x="342.3" y="136.1" transform="rotate(90 342.3 136.1)">0%</text>
<text x="342.3" y="181.9" transform="rotate(90 342.3 181.9)">0%</text>
</g>
</svg>
